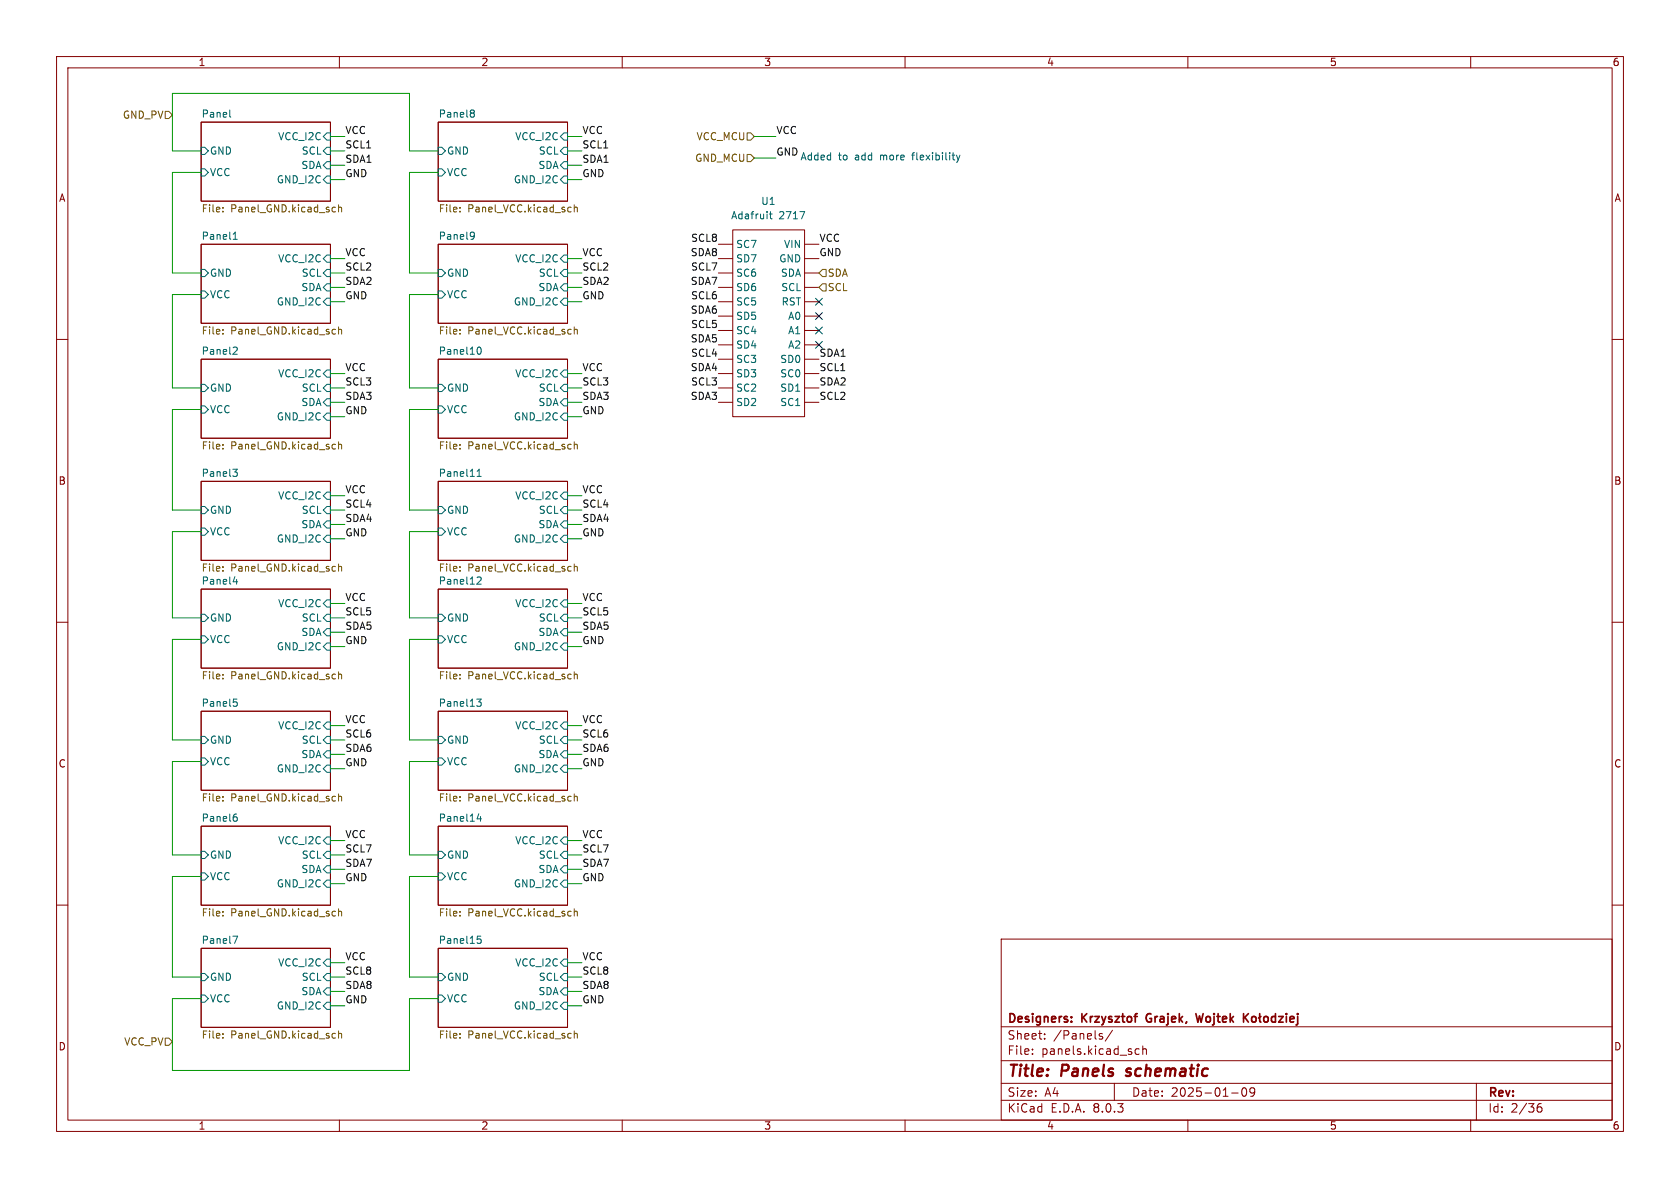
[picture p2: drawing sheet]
<svg xmlns="http://www.w3.org/2000/svg" width="297mm" height="210mm" viewBox="0 0 297 210" stroke-linecap="round" stroke-linejoin="round" font-family="sans-serif">
<g fill="none" stroke="#840000" stroke-width=".18">
<path d="M10 10h277v190h-277zM12 12h273v186h-273zM60 10v2M110 10v2M160 10v2M210 10v2M260 10v2M35.6 21.6h22.8v14h-22.8zM77.5 21.6h22.8v14h-22.8zM10 60h2M35.6 43.2h22.8v14h-22.8zM77.5 43.2h22.8v14h-22.8z"/>
<path d="M127 55.9h2.5M127 58.4h2.5M127 45.7h2.5M127 53.3h2.5M127 48.3h2.5M127 43.2h2.5M127 50.8h2.5M129.5 40.6h12.7v33.1h-12.7zM142.2 55.9h2.6M142.2 58.4h2.6M142.2 45.7h2.6M142.2 53.3h2.6"/>
<path d="M142.2 48.3h2.6M142.2 43.2h2.6M142.2 50.8h2.6M285 60h2M35.6 63.5h22.8v14h-22.8zM77.5 63.5h22.8v14h-22.8zM127 61h2.5M127 66h2.5M127 71.1h2.5M127 68.6h2.5M127 63.5h2.5M142.2 61h2.6"/>
<path d="M142.2 66h2.6M142.2 71.1h2.6M142.2 68.6h2.6M142.2 63.5h2.6M35.6 85.1h22.8v14h-22.8zM77.5 85.1h22.8v14h-22.8zM10 110h2M35.6 104.1h22.8v14h-22.8zM77.5 104.1h22.8v14h-22.8zM285 110h2M35.6 125.7h22.8v14h-22.8zM77.5 125.7h22.8v14h-22.8z"/>
<path d="M10 160h2M35.6 146.1h22.8v13.9h-22.8zM77.5 146.1h22.8v13.9h-22.8zM285 160h2M35.6 167.6h22.8v14h-22.8zM77.5 167.6h22.8v14h-22.8zM177 166h108v32h-108zM60 198v2M110 198v2M160 198v2M177 194.5h108M177 191.5h108"/>
<path d="M177 187.5h108M177 181.5h108M182.5 186.3v.1M182.5 185.5v.1M184.7 183.6v.1M184.7 182.8v.1M194.5 183.2l.4 .1 .1 .2-.3 .2h-.2M194.5 182.7l.4 .1M196.7 182.1l-1.3 2M197 191.5v3M200.7 186.1l.3 .3 .4-.1M201.4 185.5l-.4-.1-.3 .3"/>
<path d="M202 185.5l.2-.1 .4 .1 .1 .9M202 184.9v1.5M210 198v2M217.7 193.2h1.2M219.7 192.4l.2-.1a.81 .81 0 0 1 .6 .6 .81 .81 0 0 1-.3 .8l-.2 .1a.81 .81 0 0 1-.3-1.4zM221.8 192.9l-.3 .3h-.3l-.2-.3 .1-.5 .4-.1 .2 .1a.99 .99 0 0 1-.3 1.4h-.3M260 198v2M261 191.5v6.5M271.7 196l.3-.3h.5l.1 .3v.3l-.3 .3h-.3l-.3-.3M272.5 195.1a.6 .6 0 0 0-.8 .6"/>
</g>
<path d="M199 190.1l.2 .1M199.3 189l-.2 .3 .1 .1" fill="none" stroke="#840000" stroke-width=".4"/>
<g fill="none" stroke="#840000" stroke-width=".3">
<path d="M189.4 179.8v.1M202.8 179.4l-.2 .4 .2 .7M211.4 179.2l.4 1.5 .3-1.1 .2 1.1M220.1 179.8l.6 .9M220.7 179.2l-.9 .8M221.4 179.8l.4-.1 .3 .3v.4l-.3 .3-.4-.1-.1-.2v-.4zM222.7 179.2v1.3l.2 .2M222.9 179.7l-.4 .3M223.5 179.8l.2-.1 .4 .1 .1 .6-.1 .2-.4 .1-.2-.2zM225.5 179.8l-.4-.1-.3 .3v.4l.1 .2h.6M225.5 179.2v1.5M226.1 179.7h.7l-.7 1h.7"/>
<path d="M227.4 179.2v.1M227.4 179.7v1M229.4 179.2v.1M229.4 179.7v1.3l-.3 .2M189.4 180.5v.2M228.1 180.2l.7-.2-.1-.2-.4-.1-.2 .2v.7h.6"/>
</g>
<g fill="none" stroke="#006464" stroke-width=".18">
<path d="M40.6 19.4v1.1l.2 .2M83.4 19.4h.2l.3 .3-.3 .3M83.4 20h.2M83.6 20l.2 .1 .1 .4-.2 .2h-.3M35.6 26h.6l.6 .7-.6 .6h-.6zM35.6 29.8h.6l.6 .7-.6 .6h-.6zM57.8 23.5h.6v1.3h-.6l-.7-.7zM57.8 31.1h.6v1.3h-.6l-.7-.6zM57.8 28.6h.6v1.2h-.6l-.7-.6zM57.8 26h.6v1.3h-.6l-.7-.6zM77.5 26h.6l.6 .7-.6 .6h-.6zM77.5 29.8h.6l.6 .7-.6 .6h-.6z"/>
<path d="M99.1 24.1l.6-.6h.6v1.3h-.6zM99.1 26.7l.6-.7h.6v1.3h-.6zM99.7 31.1h.6v1.3h-.6l-.6-.6zM99.7 28.6h.6v1.2h-.6l-.6-.6zM136 37.8h.5M136.2 37.4v1.1l.3 .2M141.4 37.4h.9l-.6 1.3M35.6 47.6h.6l.6 .7-.6 .6h-.6zM35.6 51.4h.6l.6 .7-.6 .6h-.6zM41.2 42.3h.7M41.2 41.4l.4-.4v1.3M57.8 45.1h.6v1.3h-.6l-.7-.7z"/>
<path d="M57.8 52.7h.6v1.3h-.6l-.7-.7zM57.8 50.2h.6v1.2h-.6l-.7-.6zM57.8 47.6h.6v1.3h-.6l-.7-.6zM77.5 47.6h.6l.6 .7-.6 .6h-.6zM77.5 51.4h.6l.6 .7-.6 .6h-.6zM83.4 41l.4 .2a.84 .84 0 0 1-.3 1.1M83.9 41.6l-.3 .2h-.2M99.1 45.7l.6-.6h.6v1.3h-.6zM99.1 50.8l.6-.6h.6v1.2h-.6zM99.7 52.7h.6v1.3h-.6l-.6-.7zM99.7 47.6h.6v1.3h-.6l-.6-.6zM35.6 67.9h.6l.6 .7-.6 .6h-.6z"/>
<path d="M35.6 71.8h.6l.6 .6-.6 .6h-.6zM41.4 61.4h.4l.1 .3-.7 .9h.7M57.8 65.4h.6v1.3h-.6l-.7-.7zM57.8 73h.6v1.3h-.6l-.7-.6zM57.8 70.5h.6v1.3h-.6l-.7-.7zM57.8 67.9h.6v1.3h-.6l-.7-.6zM77.5 67.9h.6l.6 .7-.6 .6h-.6zM77.5 71.8h.6l.6 .6-.6 .6h-.6zM84.5 61.5l.1-.1a.68 .68 0 0 1 .5 .6 .68 .68 0 0 1-.5 .6l-.1-.1M99.1 73.7l.6-.7h.6v1.3h-.6zM99.1 68.6l.6-.7h.6v1.3h-.6zM99.7 65.4h.6v1.3h-.6l-.6-.7z"/>
<path d="M99.7 70.5h.6v1.3h-.6l-.6-.7zM35.6 89.5h.6l.6 .7-.6 .6h-.6zM35.6 93.3h.6l.6 .7-.6 .6h-.6zM41.2 82.9h.7l-.4 .5 .4 .1v.5l-.2 .2h-.4M57.1 92.7l.7-.6h.6v1.2h-.6zM57.8 87h.6v1.3h-.6l-.7-.7zM57.8 94.6h.6v1.3h-.6l-.7-.6zM57.8 89.5h.6v1.3h-.6l-.7-.6zM77.5 89.5h.6l.6 .7-.6 .6h-.6zM77.5 93.3h.6l.6 .7-.6 .6h-.6zM84.3 84.2h.8M84.3 83.3l.4-.4v1.3"/>
<path d="M99.1 95.3l.6-.7h.6v1.3h-.6zM99.7 87h.6v1.3h-.6l-.6-.7zM99.7 92.1h.6v1.2h-.6l-.6-.6zM99.7 89.5h.6v1.3h-.6l-.6-.6zM35.6 108.6h.6l.6 .6-.6 .7h-.6zM35.6 112.4h.6l.6 .6-.6 .7h-.6zM41.2 102.8h.8M41.8 102.4v.9M57.8 106h.6v1.3h-.6l-.7-.6zM57.8 113.7h.6v1.2h-.6l-.7-.6zM57.8 111.1h.6v1.3h-.6l-.7-.6zM57.8 108.6h.6v1.3h-.6l-.7-.7z"/>
<path d="M77.5 108.6h.6l.6 .6-.6 .7h-.6zM77.5 112.4h.6l.6 .6-.6 .7h-.6zM85 102.1v.4l-.7 .8h.8M99.1 106.7l.6-.7h.6v1.3h-.6zM99.1 114.3l.6-.6h.6v1.2h-.6zM99.7 111.1h.6v1.3h-.6l-.6-.6zM99.7 108.6h.6v1.3h-.6l-.6-.7zM35.6 130.2h.6l.6 .6-.6 .6h-.6zM35.6 134h.6l.6 .6-.6 .7h-.6zM41.3 123.6h.6M41.4 124.1h.3l.2 .2v.4l-.5 .2M57.8 127.6h.6v1.3h-.6l-.7-.6z"/>
<path d="M57.8 135.3h.6v1.2h-.6l-.7-.6zM57.8 132.7h.6v1.3h-.6l-.7-.6zM57.8 130.2h.6v1.2h-.6l-.7-.6zM77.5 130.2h.6l.6 .6-.6 .6h-.6zM77.5 134h.6l.6 .6-.6 .7h-.6zM84.3 123.6h.8l-.5 .5 .4 .1 .1 .4-.3 .3h-.3M99.7 127.6h.6v1.3h-.6l-.6-.6zM99.7 135.3h.6v1.2h-.6l-.6-.6zM99.7 132.7h.6v1.3h-.6l-.6-.6zM99.7 130.2h.6v1.2h-.6l-.6-.6zM35.6 150.5h.6l.6 .6-.6 .7h-.6zM35.6 154.3h.6l.6 .6-.6 .7h-.6z"/>
<path d="M41.5 144.4h.2l.2 .2v.5l-.4 .1M41.6 143.9h.2M57.8 148h.6v1.2h-.6l-.7-.6zM57.8 155.6h.6v1.2h-.6l-.7-.6zM57.8 153h.6v1.3h-.6l-.7-.6zM57.8 150.5h.6v1.3h-.6l-.7-.7zM77.5 150.5h.6l.6 .6-.6 .7h-.6zM77.5 154.3h.6l.6 .6-.6 .7h-.6zM84.6 143.8l-.3 1h.8M84.9 144.3v.9M99.1 148.6l.6-.6h.6v1.2h-.6zM99.7 155.6h.6v1.2h-.6l-.6-.6z"/>
<path d="M99.7 153h.6v1.3h-.6l-.6-.6zM99.7 150.5h.6v1.3h-.6l-.6-.7zM35.6 172.1h.6l.6 .6-.6 .7h-.6zM35.6 175.9h.6l.6 .6-.6 .7h-.6zM41.2 165.5h.8l-.5 1.3M57.8 169.5h.6v1.3h-.6l-.7-.6zM57.8 177.2h.6v1.2h-.6l-.7-.6zM57.8 174.6h.6v1.3h-.6l-.7-.6zM57.8 172.1h.6v1.3h-.6l-.7-.7zM77.5 172.1h.6l.6 .6-.6 .7h-.6zM77.5 175.9h.6l.6 .6-.6 .7h-.6zM84.4 166h.4l.3 .2-.2 .5h-.5"/>
<path d="M84.4 165.5h.6M99.1 177.8l.6-.6h.6v1.2h-.6zM99.7 169.5h.6v1.3h-.6l-.6-.6zM99.7 174.6h.6v1.3h-.6l-.6-.6zM99.7 172.1h.6v1.3h-.6l-.6-.7z"/>
</g>
<g fill="none" stroke="#725600" stroke-width=".18">
<path d="M29.2 19.7h.6l.7 .6-.7 .7h-.6zM39.4 36.7v.1M39.4 37.3v.2M58.9 36.6l.4 .1M59.3 37.4l-.4 .1M59.9 36.2v1.3M59.9 36.7l.1-.1 .3 .1 .1 .8M81.3 36.7v.1M81.3 37.3v.2M100.6 36.6l.4 .1M101 37.4l-.4 .1M101.5 36.2v1.3"/>
<path d="M101.5 36.7l.2-.1 .3 .1 .1 .8M132.1 27.3h.6l.6 .6-.6 .7h-.6zM132.1 23.5h.6l.6 .6-.6 .7h-.6zM39.4 58.3v.1M39.4 58.9v.2M58.9 58.2l.4 .1M59.3 59l-.4 .1M59.9 57.8v1.3M59.9 58.3l.1-.1 .3 .1 .1 .8M81.3 58.3v.1M81.3 58.9v.2M100.6 58.2l.4 .1"/>
<path d="M101 59l-.4 .1M101.5 57.8v1.3M101.5 58.3l.2-.1 .3 .1 .1 .8M145.4 47.6h.6v1.3h-.6l-.6-.6zM145.4 50.2h.6v1.2h-.6l-.6-.6zM39.4 78.6v.1M39.4 79.3v.1M58.9 78.5l.4 .1M59.3 79.3l-.4 .1M59.9 78.1v1.3M59.9 78.7l.1-.2 .3 .1 .1 .8M81.3 78.6v.1"/>
<path d="M81.3 79.3v.1M100.6 78.5l.4 .1M101 79.3l-.4 .1M101.5 78.1v1.3M101.5 78.7l.2-.2 .3 .1 .1 .8M59.9 99.7v1.3M101.5 99.7v1.3M39.4 100.2v.1M39.4 100.8v.2M39.4 119.2v.2M39.4 119.9v.1M58.9 119.2h.4"/>
<path d="M58.9 100.1l.4 .1M59.3 120h-.4M59.3 100.9l-.4 .1M59.9 119.3l.1-.1h.3l.1 .8M59.9 118.7v1.3M59.9 100.2l.1-.1 .3 .1 .1 .8M81.3 119.9v.1M81.3 100.2v.1M81.3 100.8v.2M81.3 119.2v.2M100.6 119.2h.4M100.6 100.1l.4 .1"/>
<path d="M101 120h-.4M101 100.9l-.4 .1M101.5 119.3l.2-.1h.3l.1 .8M101.5 118.7v1.3M101.5 100.2l.2-.1 .3 .1 .1 .8M39.4 140.8v.1M39.4 141.5v.1M58.9 140.8h.4M59.3 141.5l-.4 .1M59.9 140.3v1.3M59.9 140.9l.1-.1h.3l.1 .8M81.3 140.8v.1"/>
<path d="M81.3 141.5v.1M100.6 140.8h.4M101 141.5l-.4 .1M101.5 140.3v1.3M101.5 140.9l.2-.1h.3l.1 .8M39.4 161.8v.1M39.4 161.1v.2M58.9 161.1h.4M59.3 161.9h-.4M59.9 160.7v1.2M59.9 161.2l.1-.1h.3l.1 .8M81.3 161.1v.2"/>
<path d="M81.3 161.8v.1M100.6 161.1h.4M101 161.9h-.4M101.5 160.7v1.2M101.5 161.2l.2-.1h.3l.1 .8M29.2 183.5h.6l.7 .7-.7 .6h-.6zM39.4 183.4v.1M39.4 182.7v.2M58.9 182.7h.4M59.3 183.5h-.4M59.9 182.8l.1-.1h.3l.1 .8M59.9 182.2v1.3"/>
<path d="M81.3 182.7v.2M81.3 183.4v.1M100.6 182.7h.4M101 183.5h-.4M101.5 182.2v1.3M101.5 182.8l.2-.1h.3l.1 .8"/>
</g>
<path d="M169.1 27.4l.3 .9M169.4 28.3l-.3 .4M169.7 27.4l-.3 .9" fill="none" stroke="#0000c2" stroke-width=".18"/>
<g fill="none" stroke="#009600" stroke-width=".18">
<path d="M35.6 26.7h-5.1v-10.2h41.9v10.2h5.1M35.6 30.5h-5.1v17.8h5.1M58.4 26.7h2.6M58.4 29.2h2.6M58.4 24.1h2.6M58.4 31.8h2.6M77.5 30.5h-5.1v17.8h5.1M100.3 26.7h2.6M100.3 29.2h2.6M100.3 24.1h2.6M100.3 31.8h2.6M133.3 24.1h3.9"/>
<path d="M133.3 27.9h3.9M35.6 52.1h-5.1v16.5h5.1M58.4 50.8h2.6M58.4 48.3h2.6M58.4 53.3h2.6M58.4 45.7h2.6M77.5 52.1h-5.1v16.5h5.1M100.3 50.8h2.6M100.3 48.3h2.6M100.3 53.3h2.6M100.3 45.7h2.6M35.6 72.4h-5.1v17.8h5.1"/>
<path d="M58.4 68.6h2.6M58.4 66h2.6M58.4 73.7h2.6M58.4 71.1h2.6M77.5 72.4h-5.1v17.8h5.1M100.3 68.6h2.6M100.3 66h2.6M100.3 73.7h2.6M100.3 71.1h2.6M35.6 94h-5.1v15.2h5.1M58.4 87.6h2.6M58.4 90.2h2.6"/>
<path d="M58.4 92.7h2.6M58.4 95.3h2.6M77.5 94h-5.1v15.2h5.1M100.3 87.6h2.6M100.3 90.2h2.6M100.3 92.7h2.6M100.3 95.3h2.6M35.6 113h-5.1v17.8h5.1M58.4 114.3h2.6M58.4 109.2h2.6M58.4 106.7h2.6M58.4 111.8h2.6"/>
<path d="M77.5 113h-5.1v17.8h5.1M100.3 114.3h2.6M100.3 109.2h2.6M100.3 106.7h2.6M100.3 111.8h2.6M35.6 134.6h-5.1v16.5h5.1M58.4 130.8h2.6M58.4 135.9h2.6M58.4 128.3h2.6M58.4 133.4h2.6M77.5 134.6h-5.1v16.5h5.1M100.3 130.8h2.6"/>
<path d="M100.3 135.9h2.6M100.3 128.3h2.6M100.3 133.4h2.6M35.6 154.9h-5.1v17.8h5.1M58.4 156.2h2.6M58.4 151.1h2.6M58.4 153.7h2.6M58.4 148.6h2.6M77.5 154.9h-5.1v17.8h5.1M100.3 156.2h2.6M100.3 151.1h2.6M100.3 153.7h2.6"/>
<path d="M100.3 148.6h2.6M35.6 176.5h-5.1v12.7h41.9v-12.7h5.1M58.4 175.3h2.6M58.4 172.7h2.6M58.4 177.8h2.6M58.4 170.2h2.6M100.3 175.3h2.6M100.3 172.7h2.6M100.3 177.8h2.6M100.3 170.2h2.6"/>
</g>
<path d="M144.2 57.8l1.2 1.2M144.2 52.7l1.2 1.2M144.2 55.3l1.2 1.2M145.4 57.8l-1.2 1.2M145.4 52.7l-1.2 1.2M145.4 55.3l-1.2 1.2M144.2 60.4l1.2 1.2M145.4 60.4l-1.2 1.2" fill="none" stroke="#000084" stroke-width=".18"/>
<g font-size="2.8" fill="#840000">
<text x="178" y="190.9">Title:</text>
<text x="187.7" y="190.9">Panels</text>
<text x="200" y="190.9">schematic</text>
</g>
<g font-size="2.1" fill="#840000">
<text x="178" y="184">Sheet:</text>
<text x="178" y="181.2">Designers:</text>
<text x="186.2" y="184">/Panels/</text>
<text x="191.3" y="181.2">Krzysztof</text>
<text x="203.3" y="181.2">Grajek,</text>
<text x="212.8" y="181.2">Wojtek</text>
<text x="178" y="186.7">File:</text>
<text x="184.1" y="186.7">panels.kicad_sch</text>
<text x="178" y="196.9">KiCad</text>
<text x="178" y="194.1">Size:</text>
<text x="184.7" y="194.1">A4</text>
<text x="185.7" y="196.9">E.D.A.</text>
<text x="193.3" y="196.9">8.0.3</text>
<text x="200" y="194.1">Date:</text>
<text x="207" y="194.1">2025-01-09</text>
<text x="263" y="194.3">Rev:</text>
<text x="263" y="196.9">Id:</text>
<text x="267.1" y="196.9">2/36</text>
</g>
<g font-size="1.8" fill="#840000">
<text x="35" y="11.9">1</text>
<text x="85" y="11.9">2</text>
<text x="135" y="11.9">3</text>
<text x="185" y="11.9">4</text>
<text x="235" y="11.9">5</text>
<text x="285" y="11.9">6</text>
<text x="10.3" y="35.9">A</text>
<text x="285.3" y="35.9">A</text>
<text x="10.3" y="85.9">B</text>
<text x="285.3" y="85.9">B</text>
<text x="10.3" y="135.9">C</text>
<text x="285.3" y="135.9">C</text>
<text x="10.3" y="185.9">D</text>
<text x="285.3" y="185.9">D</text>
<text x="35" y="199.9">1</text>
<text x="85" y="199.9">2</text>
<text x="135" y="199.9">3</text>
<text x="185" y="199.9">4</text>
<text x="235" y="199.9">5</text>
<text x="285" y="199.9">6</text>
</g>
<g font-size="1.8" fill="#725600">
<text x="21.6" y="21.2">GND_PV</text>
<text x="122.8" y="28.8">GND_MCU</text>
<text x="123" y="25">VCC_MCU</text>
<text x="35.6" y="37.9">File:</text>
<text x="40.8" y="37.9">Panel_GND.kicad_sch</text>
<text x="77.5" y="37.9">File:</text>
<text x="82.7" y="37.9">Panel_VCC.kicad_sch</text>
<text x="146.2" y="49.1">SDA</text>
<text x="146.2" y="51.7">SCL</text>
<text x="35.6" y="59.5">File:</text>
<text x="40.8" y="59.5">Panel_GND.kicad_sch</text>
<text x="77.5" y="59.5">File:</text>
<text x="82.7" y="59.5">Panel_VCC.kicad_sch</text>
<text x="35.6" y="79.8">File:</text>
<text x="40.8" y="79.8">Panel_GND.kicad_sch</text>
<text x="77.5" y="79.8">File:</text>
<text x="82.7" y="79.8">Panel_VCC.kicad_sch</text>
<text x="35.6" y="101.4">File:</text>
<text x="40.8" y="101.4">Panel_GND.kicad_sch</text>
<text x="77.5" y="101.4">File:</text>
<text x="82.7" y="101.4">Panel_VCC.kicad_sch</text>
<text x="35.6" y="120.4">File:</text>
<text x="40.8" y="120.4">Panel_GND.kicad_sch</text>
<text x="77.5" y="120.4">File:</text>
<text x="82.7" y="120.4">Panel_VCC.kicad_sch</text>
<text x="35.6" y="142">File:</text>
<text x="40.8" y="142">Panel_GND.kicad_sch</text>
<text x="77.5" y="142">File:</text>
<text x="82.7" y="142">Panel_VCC.kicad_sch</text>
<text x="35.6" y="162.3">File:</text>
<text x="40.8" y="162.3">Panel_GND.kicad_sch</text>
<text x="77.5" y="162.3">File:</text>
<text x="82.7" y="162.3">Panel_VCC.kicad_sch</text>
<text x="21.9" y="185">VCC_PV</text>
<text x="35.6" y="183.9">File:</text>
<text x="40.8" y="183.9">Panel_GND.kicad_sch</text>
<text x="77.5" y="183.9">File:</text>
<text x="82.7" y="183.9">Panel_VCC.kicad_sch</text>
</g>
<g font-size="1.8" fill="#006464">
<text x="35.6" y="20.9">Panel</text>
<text x="77.5" y="20.9">Panel8</text>
<text x="37" y="27.5">GND</text>
<text x="49.1" y="25">VCC_I2C</text>
<text x="53.2" y="27.5">SCL</text>
<text x="78.9" y="27.5">GND</text>
<text x="91" y="25">VCC_I2C</text>
<text x="95.2" y="27.5">SCL</text>
<text x="37" y="31.3">VCC</text>
<text x="48.8" y="32.6">GND_I2C</text>
<text x="53.2" y="30.1">SDA</text>
<text x="78.9" y="31.3">VCC</text>
<text x="90.7" y="32.6">GND_I2C</text>
<text x="95.1" y="30.1">SDA</text>
<text x="129.2" y="39">Adafruit</text>
<text x="134.5" y="36.4">U1</text>
<text x="137.7" y="39">2717</text>
<text x="35.6" y="42.5">Panel1</text>
<text x="49.1" y="46.6">VCC_I2C</text>
<text x="77.5" y="42.5">Panel9</text>
<text x="91" y="46.6">VCC_I2C</text>
<text x="130" y="44">SC7</text>
<text x="130" y="46.6">SD7</text>
<text x="137.7" y="46.6">GND</text>
<text x="138.5" y="44">VIN</text>
<text x="37" y="49.1">GND</text>
<text x="37" y="52.9">VCC</text>
<text x="53.2" y="51.7">SDA</text>
<text x="53.2" y="49.1">SCL</text>
<text x="78.9" y="49.1">GND</text>
<text x="78.9" y="52.9">VCC</text>
<text x="95.1" y="51.7">SDA</text>
<text x="95.2" y="49.1">SCL</text>
<text x="130" y="49.1">SC6</text>
<text x="130" y="51.7">SD6</text>
<text x="138" y="49.1">SDA</text>
<text x="138" y="51.7">SCL</text>
<text x="48.8" y="54.2">GND_I2C</text>
<text x="90.7" y="54.2">GND_I2C</text>
<text x="130" y="59.3">SC4</text>
<text x="130" y="54.2">SC5</text>
<text x="130" y="56.7">SD5</text>
<text x="138.1" y="54.2">RST</text>
<text x="139.2" y="56.7">A0</text>
<text x="139.2" y="59.3">A1</text>
<text x="35.6" y="62.8">Panel2</text>
<text x="77.5" y="62.8">Panel10</text>
<text x="130" y="64.4">SC3</text>
<text x="130" y="61.8">SD4</text>
<text x="137.8" y="64.4">SD0</text>
<text x="139.2" y="61.8">A2</text>
<text x="37" y="69.4">GND</text>
<text x="49.1" y="66.9">VCC_I2C</text>
<text x="53.2" y="72">SDA</text>
<text x="53.2" y="69.4">SCL</text>
<text x="78.9" y="69.4">GND</text>
<text x="91" y="66.9">VCC_I2C</text>
<text x="95.1" y="72">SDA</text>
<text x="95.2" y="69.4">SCL</text>
<text x="130" y="69.4">SC2</text>
<text x="130" y="72">SD2</text>
<text x="130" y="66.9">SD3</text>
<text x="137.8" y="66.9">SC0</text>
<text x="137.8" y="72">SC1</text>
<text x="137.8" y="69.4">SD1</text>
<text x="37" y="73.3">VCC</text>
<text x="48.8" y="74.5">GND_I2C</text>
<text x="78.9" y="73.3">VCC</text>
<text x="90.7" y="74.5">GND_I2C</text>
<text x="35.6" y="84.4">Panel3</text>
<text x="49.1" y="88.5">VCC_I2C</text>
<text x="77.5" y="84.4">Panel11</text>
<text x="91" y="88.5">VCC_I2C</text>
<text x="37" y="91">GND</text>
<text x="37" y="94.8">VCC</text>
<text x="53.2" y="93.6">SDA</text>
<text x="53.2" y="91">SCL</text>
<text x="78.9" y="91">GND</text>
<text x="78.9" y="94.8">VCC</text>
<text x="95.1" y="93.6">SDA</text>
<text x="95.2" y="91">SCL</text>
<text x="48.8" y="96.1">GND_I2C</text>
<text x="90.7" y="96.1">GND_I2C</text>
<text x="35.6" y="103.4">Panel4</text>
<text x="49.1" y="107.5">VCC_I2C</text>
<text x="77.5" y="103.4">Panel12</text>
<text x="91" y="107.5">VCC_I2C</text>
<text x="37" y="110.1">GND</text>
<text x="37" y="113.9">VCC</text>
<text x="53.2" y="112.6">SDA</text>
<text x="53.2" y="110.1">SCL</text>
<text x="78.9" y="110.1">GND</text>
<text x="78.9" y="113.9">VCC</text>
<text x="95.1" y="112.6">SDA</text>
<text x="95.2" y="110.1">SCL</text>
<text x="48.8" y="115.2">GND_I2C</text>
<text x="90.7" y="115.2">GND_I2C</text>
<text x="35.6" y="125">Panel5</text>
<text x="77.5" y="125">Panel13</text>
<text x="37" y="131.7">GND</text>
<text x="49.1" y="129.1">VCC_I2C</text>
<text x="53.2" y="131.7">SCL</text>
<text x="78.9" y="131.7">GND</text>
<text x="91" y="129.1">VCC_I2C</text>
<text x="95.2" y="131.7">SCL</text>
<text x="37" y="135.5">VCC</text>
<text x="48.8" y="136.8">GND_I2C</text>
<text x="53.2" y="134.2">SDA</text>
<text x="78.9" y="135.5">VCC</text>
<text x="90.7" y="136.8">GND_I2C</text>
<text x="95.1" y="134.2">SDA</text>
<text x="35.6" y="145.3">Panel6</text>
<text x="49.1" y="149.5">VCC_I2C</text>
<text x="77.5" y="145.3">Panel14</text>
<text x="91" y="149.5">VCC_I2C</text>
<text x="37" y="152">GND</text>
<text x="37" y="155.8">VCC</text>
<text x="53.2" y="154.5">SDA</text>
<text x="53.2" y="152">SCL</text>
<text x="78.9" y="152">GND</text>
<text x="78.9" y="155.8">VCC</text>
<text x="95.1" y="154.5">SDA</text>
<text x="95.2" y="152">SCL</text>
<text x="48.8" y="157.1">GND_I2C</text>
<text x="90.7" y="157.1">GND_I2C</text>
<text x="35.6" y="166.9">Panel7</text>
<text x="77.5" y="166.9">Panel15</text>
<text x="37" y="173.6">GND</text>
<text x="49.1" y="171">VCC_I2C</text>
<text x="53.2" y="173.6">SCL</text>
<text x="78.9" y="173.6">GND</text>
<text x="91" y="171">VCC_I2C</text>
<text x="95.2" y="173.6">SCL</text>
<text x="37" y="177.4">VCC</text>
<text x="48.8" y="178.7">GND_I2C</text>
<text x="53.2" y="176.1">SDA</text>
<text x="78.9" y="177.4">VCC</text>
<text x="90.7" y="178.7">GND_I2C</text>
<text x="95.1" y="176.1">SDA</text>
</g>
<g font-size="1.8" fill="#0f0f0f">
<text x="61" y="23.8">VCC</text>
<text x="102.9" y="23.8">VCC</text>
<text x="137.2" y="23.8">VCC</text>
<text x="61" y="26.3">SCL1</text>
<text x="61" y="28.9">SDA1</text>
<text x="102.9" y="26.3">SCL1</text>
<text x="102.9" y="28.9">SDA1</text>
<text x="137.2" y="27.6">GND</text>
<text x="61" y="31.4">GND</text>
<text x="102.9" y="31.4">GND</text>
<text x="61" y="45.4">VCC</text>
<text x="61" y="47.9">SCL2</text>
<text x="102.9" y="47.9">SCL2</text>
<text x="102.9" y="45.4">VCC</text>
<text x="122" y="45.4">SDA8</text>
<text x="122.1" y="47.9">SCL7</text>
<text x="122.1" y="42.8">SCL8</text>
<text x="144.8" y="42.8">VCC</text>
<text x="144.8" y="45.4">GND</text>
<text x="61" y="50.5">SDA2</text>
<text x="61" y="53">GND</text>
<text x="102.9" y="53">GND</text>
<text x="102.9" y="50.5">SDA2</text>
<text x="122" y="50.5">SDA7</text>
<text x="122.1" y="53">SCL6</text>
<text x="122" y="55.5">SDA6</text>
<text x="122.1" y="58.1">SCL5</text>
<text x="61" y="65.7">VCC</text>
<text x="102.9" y="65.7">VCC</text>
<text x="122" y="65.7">SDA4</text>
<text x="122" y="60.6">SDA5</text>
<text x="122.1" y="63.2">SCL4</text>
<text x="144.8" y="63.2">SDA1</text>
<text x="144.8" y="65.7">SCL1</text>
<text x="61" y="68.2">SCL3</text>
<text x="61" y="70.8">SDA3</text>
<text x="102.9" y="70.8">SDA3</text>
<text x="102.9" y="68.2">SCL3</text>
<text x="122" y="70.8">SDA3</text>
<text x="122.1" y="68.2">SCL3</text>
<text x="144.8" y="68.2">SDA2</text>
<text x="144.8" y="70.8">SCL2</text>
<text x="61" y="73.3">GND</text>
<text x="102.9" y="73.3">GND</text>
<text x="61" y="87.3">VCC</text>
<text x="61" y="89.8">SCL4</text>
<text x="102.9" y="87.3">VCC</text>
<text x="102.9" y="89.8">SCL4</text>
<text x="61" y="94.9">GND</text>
<text x="61" y="92.4">SDA4</text>
<text x="102.9" y="94.9">GND</text>
<text x="102.9" y="92.4">SDA4</text>
<text x="61" y="106.3">VCC</text>
<text x="102.9" y="106.3">VCC</text>
<text x="61" y="111.4">SDA5</text>
<text x="61" y="108.9">SCL5</text>
<text x="61" y="114">GND</text>
<text x="102.9" y="114">GND</text>
<text x="102.9" y="111.4">SDA5</text>
<text x="102.9" y="108.9">SCL5</text>
<text x="61" y="130.5">SCL6</text>
<text x="61" y="127.9">VCC</text>
<text x="102.9" y="127.9">VCC</text>
<text x="102.9" y="130.5">SCL6</text>
<text x="61" y="135.5">GND</text>
<text x="61" y="133">SDA6</text>
<text x="102.9" y="135.5">GND</text>
<text x="102.9" y="133">SDA6</text>
<text x="61" y="148.2">VCC</text>
<text x="102.9" y="148.2">VCC</text>
<text x="61" y="150.8">SCL7</text>
<text x="61" y="155.9">GND</text>
<text x="61" y="153.3">SDA7</text>
<text x="102.9" y="153.3">SDA7</text>
<text x="102.9" y="150.8">SCL7</text>
<text x="102.9" y="155.9">GND</text>
<text x="61" y="172.4">SCL8</text>
<text x="61" y="169.8">VCC</text>
<text x="102.9" y="169.8">VCC</text>
<text x="102.9" y="172.4">SCL8</text>
<text x="61" y="177.5">GND</text>
<text x="61" y="174.9">SDA8</text>
<text x="102.9" y="177.5">GND</text>
<text x="102.9" y="174.9">SDA8</text>
</g>
<g font-size="1.8" fill="#0000c2">
<text x="141.4" y="28.6">Added</text>
<text x="148.2" y="28.6">to</text>
<text x="151.3" y="28.6">add</text>
<text x="155.9" y="28.6">more</text>
<text x="161.8" y="28.6">flexibility</text>
</g>
</svg>
